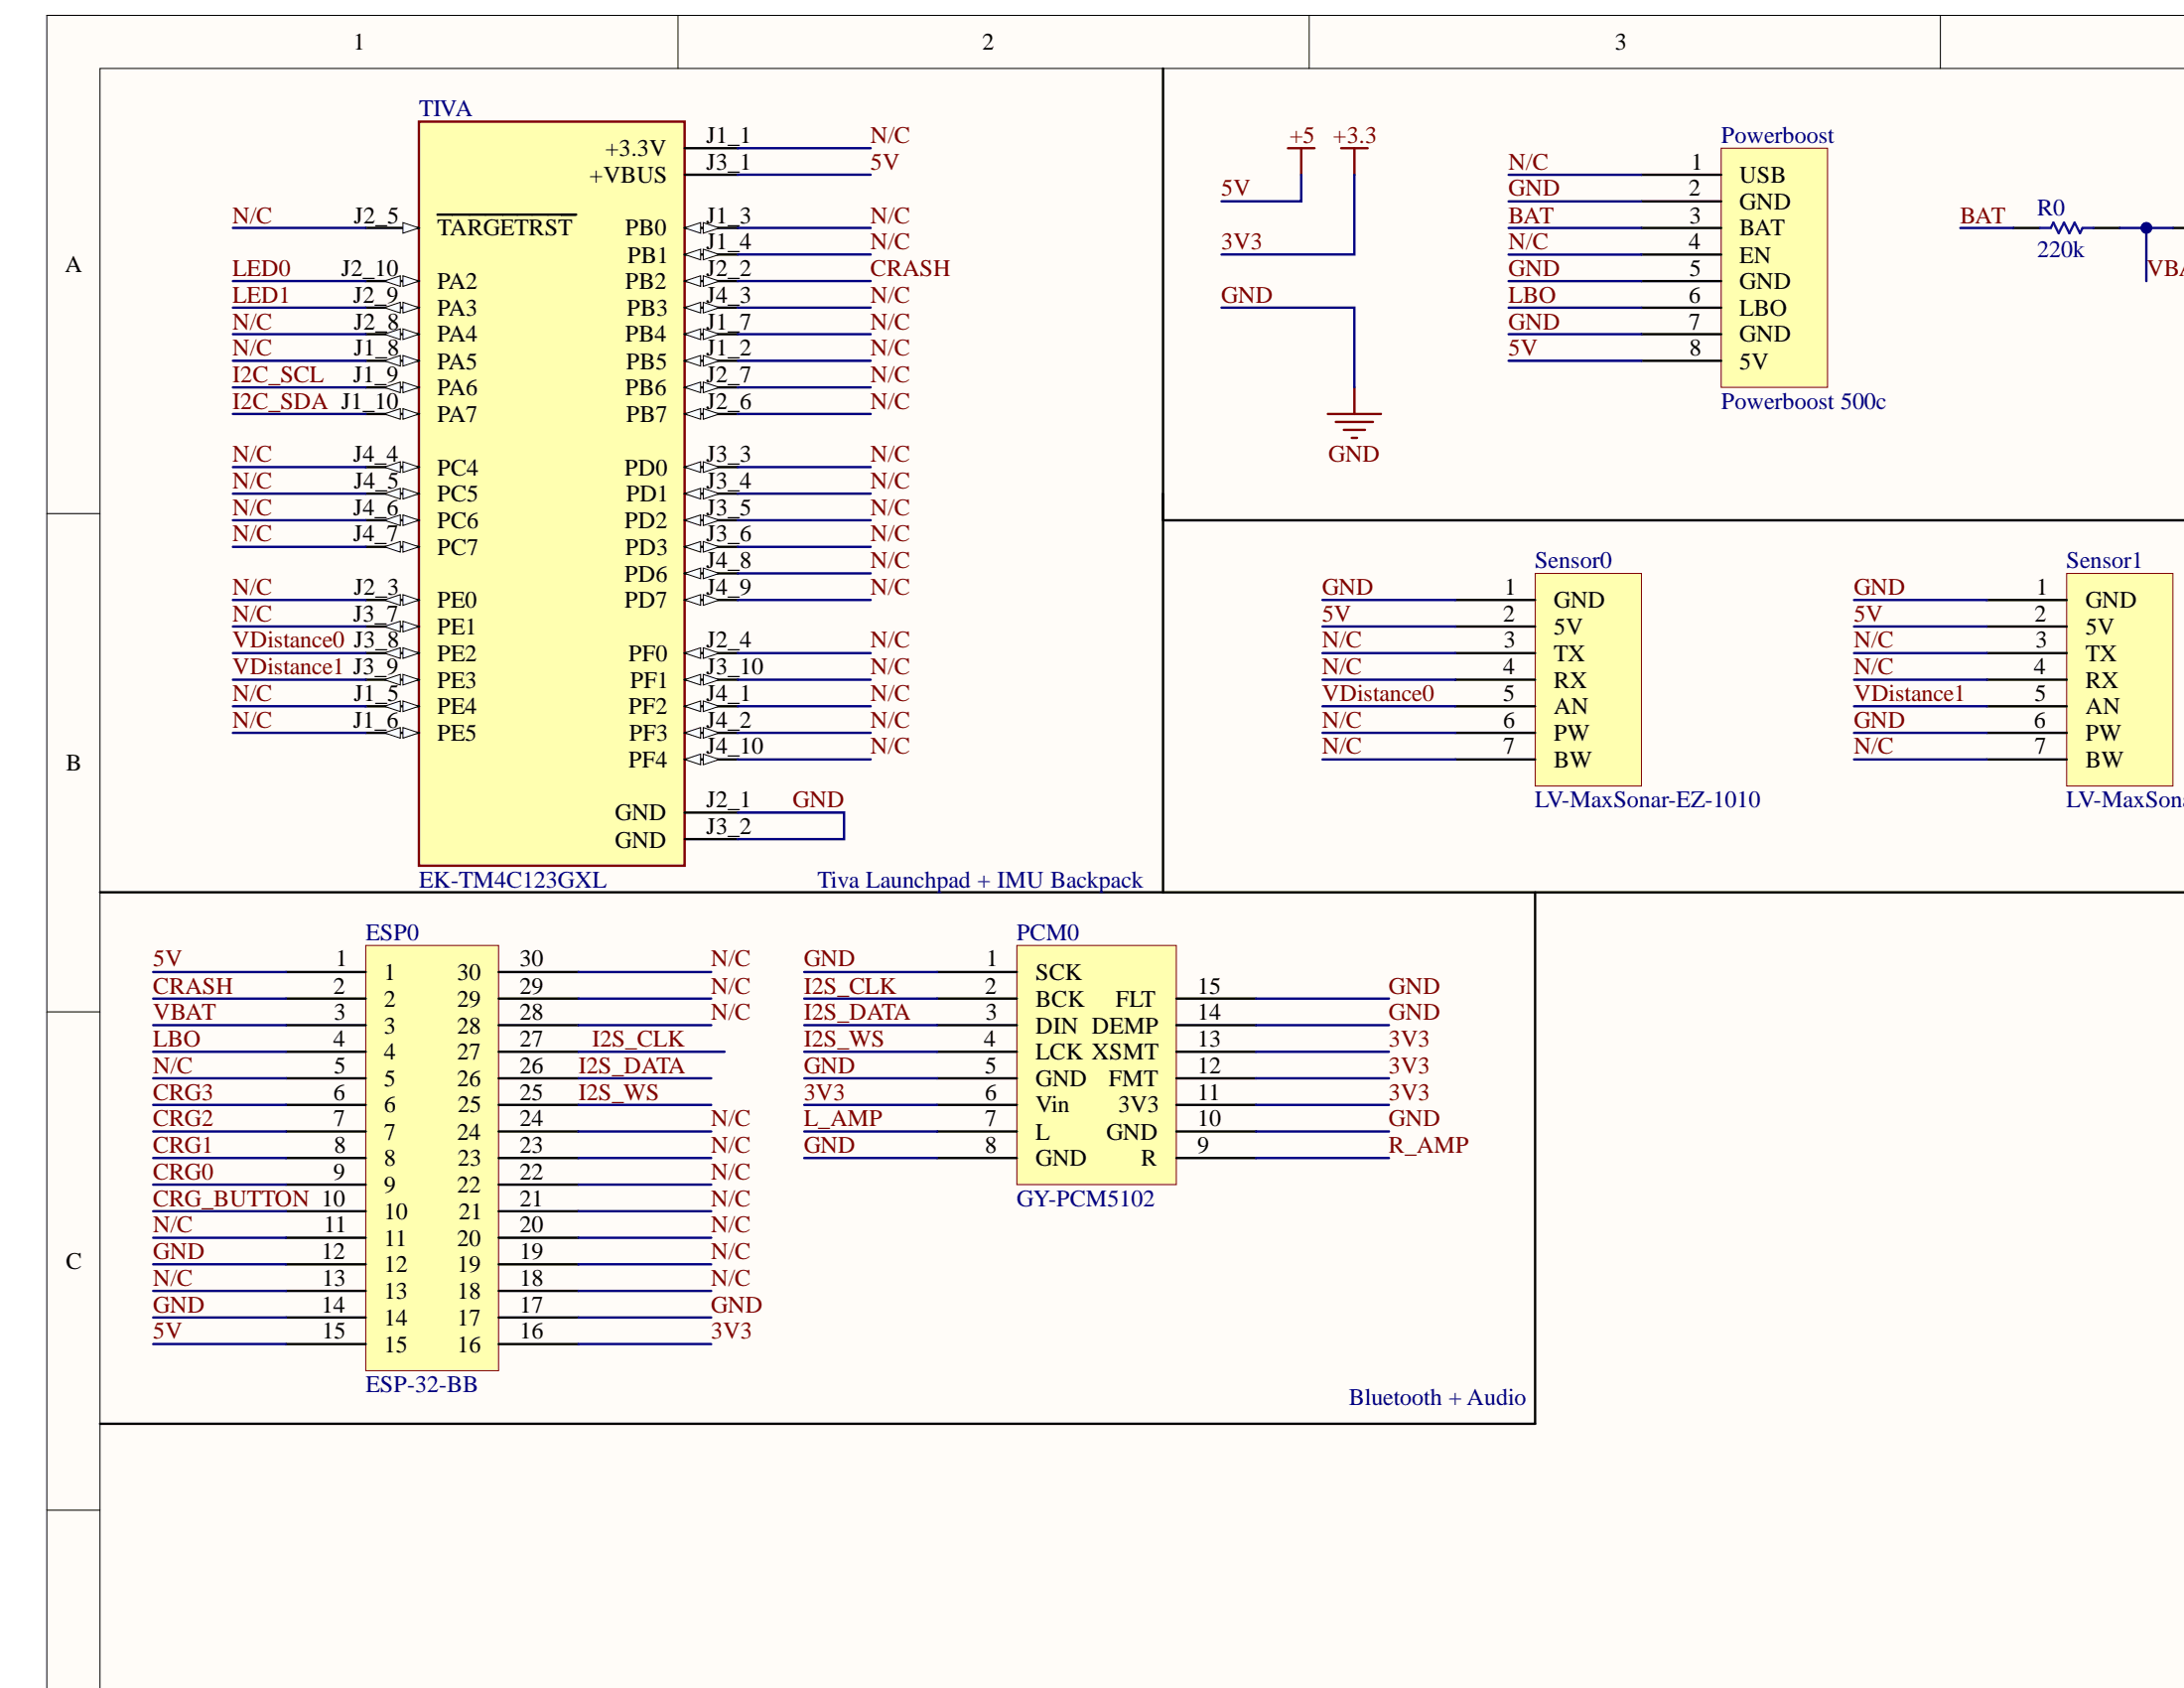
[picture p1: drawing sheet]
<svg xmlns="http://www.w3.org/2000/svg" width="233mm" height="180mm" viewBox="0 0 233 180" stroke-linecap="round" stroke-linejoin="round" font-family="sans-serif">
<path d="M5 1.6h227.9v178.4h-227.9z" fill-rule="evenodd" fill="#fffcf8"/>
<path d="M232.9 1.6h-227.9v178.4" fill="none" stroke="#000" stroke-width=".11"/>
<path d="M10.7 7.3h222.2v172.7h-222.2z" fill-rule="evenodd" fill="#fffcf8"/>
<path d="M5 1.6h5.7M72.3 1.6v5.7M139.6 1.6v5.7M206.9 1.6v5.7M232.9 7.3h-222.2v172.7M5 54.7h5.7M5 107.9h5.7M5 161h5.7" fill="none" stroke="#000" stroke-width=".11"/>
<path d="M44.7 13h28.3v79.3h-28.3z" fill-rule="evenodd" fill="#ffffb0"/>
<path d="M44.7 13h28.3v79.3h-28.3z" fill="none" stroke="#800000" stroke-width=".25"/>
<path d="M39 24.3h5.7" fill="none" stroke="#000" stroke-width=".25"/>
<path d="M43 23.7l1.7 .6-1.7 .6z" fill="#f8fcff"/>
<path d="M43 23.7l1.7 .6-1.7 .6z" fill="none" stroke="#000" stroke-width=".11"/>
<path d="M39 30h5.7M46.6 22.9h14.8" fill="none" stroke="#000" stroke-width=".25"/>
<path d="M43 29.4l1.7 .6-1.7 .5z" fill="#f8fcff"/>
<path d="M43 29.4l1.7 .6-1.7 .5z" fill="none" stroke="#000" stroke-width=".11"/>
<path d="M41 30l1.7-.6v1.1z" fill="#f8fcff"/>
<path d="M41 30l1.7-.6v1.1z" fill="none" stroke="#000" stroke-width=".11"/>
<path d="M39 32.8h5.7" fill="none" stroke="#000" stroke-width=".25"/>
<path d="M43 32.2l1.7 .6-1.7 .6z" fill="#f8fcff"/>
<path d="M43 32.2l1.7 .6-1.7 .6z" fill="none" stroke="#000" stroke-width=".11"/>
<path d="M41 32.8l1.7-.6v1.2z" fill="#f8fcff"/>
<path d="M41 32.8l1.7-.6v1.2z" fill="none" stroke="#000" stroke-width=".11"/>
<path d="M39 35.6h5.7" fill="none" stroke="#000" stroke-width=".25"/>
<path d="M43 35.1l1.7 .5-1.7 .6z" fill="#f8fcff"/>
<path d="M43 35.1l1.7 .5-1.7 .6z" fill="none" stroke="#000" stroke-width=".11"/>
<path d="M41 35.6l1.7-.5v1.1z" fill="#f8fcff"/>
<path d="M41 35.6l1.7-.5v1.1z" fill="none" stroke="#000" stroke-width=".11"/>
<path d="M39 38.5h5.7" fill="none" stroke="#000" stroke-width=".25"/>
<path d="M43 37.9l1.7 .6-1.7 .5z" fill="#f8fcff"/>
<path d="M43 37.9l1.7 .6-1.7 .5z" fill="none" stroke="#000" stroke-width=".11"/>
<path d="M41 38.5l1.7-.6v1.1z" fill="#f8fcff"/>
<path d="M41 38.5l1.7-.6v1.1z" fill="none" stroke="#000" stroke-width=".11"/>
<path d="M39 41.3h5.7" fill="none" stroke="#000" stroke-width=".25"/>
<path d="M43 40.7l1.7 .6-1.7 .6z" fill="#f8fcff"/>
<path d="M43 40.7l1.7 .6-1.7 .6z" fill="none" stroke="#000" stroke-width=".11"/>
<path d="M41 41.3l1.7-.6v1.2z" fill="#f8fcff"/>
<path d="M41 41.3l1.7-.6v1.2z" fill="none" stroke="#000" stroke-width=".11"/>
<path d="M39 44.1h5.7" fill="none" stroke="#000" stroke-width=".25"/>
<path d="M43 43.6l1.7 .5-1.7 .6z" fill="#f8fcff"/>
<path d="M43 43.6l1.7 .5-1.7 .6z" fill="none" stroke="#000" stroke-width=".11"/>
<path d="M41 44.1l1.7-.5v1.1z" fill="#f8fcff"/>
<path d="M41 44.1l1.7-.5v1.1z" fill="none" stroke="#000" stroke-width=".11"/>
<path d="M39 49.8h5.7" fill="none" stroke="#000" stroke-width=".25"/>
<path d="M43 49.2l1.7 .6-1.7 .6z" fill="#f8fcff"/>
<path d="M43 49.2l1.7 .6-1.7 .6z" fill="none" stroke="#000" stroke-width=".11"/>
<path d="M41 49.8l1.7-.6v1.2z" fill="#f8fcff"/>
<path d="M41 49.8l1.7-.6v1.2z" fill="none" stroke="#000" stroke-width=".11"/>
<path d="M39 52.6h5.7" fill="none" stroke="#000" stroke-width=".25"/>
<path d="M43 52.1l1.7 .5-1.7 .6z" fill="#f8fcff"/>
<path d="M43 52.1l1.7 .5-1.7 .6z" fill="none" stroke="#000" stroke-width=".11"/>
<path d="M41 52.6l1.7-.5v1.1z" fill="#f8fcff"/>
<path d="M41 52.6l1.7-.5v1.1z" fill="none" stroke="#000" stroke-width=".11"/>
<path d="M39 55.5h5.7" fill="none" stroke="#000" stroke-width=".25"/>
<path d="M43 54.9l1.7 .6-1.7 .5z" fill="#f8fcff"/>
<path d="M43 54.9l1.7 .6-1.7 .5z" fill="none" stroke="#000" stroke-width=".11"/>
<path d="M41 55.5l1.7-.6v1.1z" fill="#f8fcff"/>
<path d="M41 55.5l1.7-.6v1.1z" fill="none" stroke="#000" stroke-width=".11"/>
<path d="M39 58.3h5.7" fill="none" stroke="#000" stroke-width=".25"/>
<path d="M43 57.7l1.7 .6-1.7 .5z" fill="#f8fcff"/>
<path d="M43 57.7l1.7 .6-1.7 .5z" fill="none" stroke="#000" stroke-width=".11"/>
<path d="M41 58.3l1.7-.6v1.1z" fill="#f8fcff"/>
<path d="M41 58.3l1.7-.6v1.1z" fill="none" stroke="#000" stroke-width=".11"/>
<path d="M39 64h5.7" fill="none" stroke="#000" stroke-width=".25"/>
<path d="M43 63.4l1.7 .6-1.7 .5z" fill="#f8fcff"/>
<path d="M43 63.4l1.7 .6-1.7 .5z" fill="none" stroke="#000" stroke-width=".11"/>
<path d="M41 64l1.7-.6v1.1z" fill="#f8fcff"/>
<path d="M41 64l1.7-.6v1.1z" fill="none" stroke="#000" stroke-width=".11"/>
<path d="M39 66.8h5.7" fill="none" stroke="#000" stroke-width=".25"/>
<path d="M43 66.2l1.7 .6-1.7 .5z" fill="#f8fcff"/>
<path d="M43 66.2l1.7 .6-1.7 .5z" fill="none" stroke="#000" stroke-width=".11"/>
<path d="M41 66.8l1.7-.6v1.1z" fill="#f8fcff"/>
<path d="M41 66.8l1.7-.6v1.1z" fill="none" stroke="#000" stroke-width=".11"/>
<path d="M39 69.6h5.7" fill="none" stroke="#000" stroke-width=".25"/>
<path d="M43 69l1.7 .6-1.7 .6z" fill="#f8fcff"/>
<path d="M43 69l1.7 .6-1.7 .6z" fill="none" stroke="#000" stroke-width=".11"/>
<path d="M41 69.6l1.7-.6v1.2z" fill="#f8fcff"/>
<path d="M41 69.6l1.7-.6v1.2z" fill="none" stroke="#000" stroke-width=".11"/>
<path d="M39 72.4h5.7" fill="none" stroke="#000" stroke-width=".25"/>
<path d="M43 71.9l1.7 .5-1.7 .6z" fill="#f8fcff"/>
<path d="M43 71.9l1.7 .5-1.7 .6z" fill="none" stroke="#000" stroke-width=".11"/>
<path d="M41 72.4l1.7-.5v1.1z" fill="#f8fcff"/>
<path d="M41 72.4l1.7-.5v1.1z" fill="none" stroke="#000" stroke-width=".11"/>
<path d="M39 75.3h5.7" fill="none" stroke="#000" stroke-width=".25"/>
<path d="M43 74.7l1.7 .6-1.7 .5z" fill="#f8fcff"/>
<path d="M43 74.7l1.7 .6-1.7 .5z" fill="none" stroke="#000" stroke-width=".11"/>
<path d="M41 75.3l1.7-.6v1.1z" fill="#f8fcff"/>
<path d="M41 75.3l1.7-.6v1.1z" fill="none" stroke="#000" stroke-width=".11"/>
<path d="M39 78.1h5.7" fill="none" stroke="#000" stroke-width=".25"/>
<path d="M43 77.5l1.7 .6-1.7 .6z" fill="#f8fcff"/>
<path d="M43 77.5l1.7 .6-1.7 .6z" fill="none" stroke="#000" stroke-width=".11"/>
<path d="M41 78.1l1.7-.6v1.2z" fill="#f8fcff"/>
<path d="M41 78.1l1.7-.6v1.2z" fill="none" stroke="#000" stroke-width=".11"/>
<path d="M73 15.8h5.7M73 18.6h5.7M73 24.3h5.7" fill="none" stroke="#000" stroke-width=".25"/>
<path d="M73 24.3l1.7-.6v1.2z" fill="#f8fcff"/>
<path d="M73 24.3l1.7-.6v1.2z" fill="none" stroke="#000" stroke-width=".11"/>
<path d="M75 23.7l1.7 .6-1.7 .6z" fill="#f8fcff"/>
<path d="M75 23.7l1.7 .6-1.7 .6z" fill="none" stroke="#000" stroke-width=".11"/>
<path d="M73 27.1h5.7" fill="none" stroke="#000" stroke-width=".25"/>
<path d="M73 27.1l1.7-.5v1.1z" fill="#f8fcff"/>
<path d="M73 27.1l1.7-.5v1.1z" fill="none" stroke="#000" stroke-width=".11"/>
<path d="M75 26.6l1.7 .5-1.7 .6z" fill="#f8fcff"/>
<path d="M75 26.6l1.7 .5-1.7 .6z" fill="none" stroke="#000" stroke-width=".11"/>
<path d="M73 30h5.7" fill="none" stroke="#000" stroke-width=".25"/>
<path d="M73 30l1.7-.6v1.1z" fill="#f8fcff"/>
<path d="M73 30l1.7-.6v1.1z" fill="none" stroke="#000" stroke-width=".11"/>
<path d="M75 29.4l1.7 .6-1.7 .5z" fill="#f8fcff"/>
<path d="M75 29.4l1.7 .6-1.7 .5z" fill="none" stroke="#000" stroke-width=".11"/>
<path d="M73 32.8h5.7" fill="none" stroke="#000" stroke-width=".25"/>
<path d="M73 32.8l1.7-.6v1.2z" fill="#f8fcff"/>
<path d="M73 32.8l1.7-.6v1.2z" fill="none" stroke="#000" stroke-width=".11"/>
<path d="M75 32.2l1.7 .6-1.7 .6z" fill="#f8fcff"/>
<path d="M75 32.2l1.7 .6-1.7 .6z" fill="none" stroke="#000" stroke-width=".11"/>
<path d="M73 35.6h5.7" fill="none" stroke="#000" stroke-width=".25"/>
<path d="M73 35.6l1.7-.5v1.1z" fill="#f8fcff"/>
<path d="M73 35.6l1.7-.5v1.1z" fill="none" stroke="#000" stroke-width=".11"/>
<path d="M75 35.1l1.7 .5-1.7 .6z" fill="#f8fcff"/>
<path d="M75 35.1l1.7 .5-1.7 .6z" fill="none" stroke="#000" stroke-width=".11"/>
<path d="M73 38.5h5.7" fill="none" stroke="#000" stroke-width=".25"/>
<path d="M73 38.5l1.7-.6v1.1z" fill="#f8fcff"/>
<path d="M73 38.5l1.7-.6v1.1z" fill="none" stroke="#000" stroke-width=".11"/>
<path d="M75 37.9l1.7 .6-1.7 .5z" fill="#f8fcff"/>
<path d="M75 37.9l1.7 .6-1.7 .5z" fill="none" stroke="#000" stroke-width=".11"/>
<path d="M73 41.3h5.7" fill="none" stroke="#000" stroke-width=".25"/>
<path d="M73 41.3l1.7-.6v1.2z" fill="#f8fcff"/>
<path d="M73 41.3l1.7-.6v1.2z" fill="none" stroke="#000" stroke-width=".11"/>
<path d="M75 40.7l1.7 .6-1.7 .6z" fill="#f8fcff"/>
<path d="M75 40.7l1.7 .6-1.7 .6z" fill="none" stroke="#000" stroke-width=".11"/>
<path d="M73 44.1h5.7" fill="none" stroke="#000" stroke-width=".25"/>
<path d="M73 44.1l1.7-.5v1.1z" fill="#f8fcff"/>
<path d="M73 44.1l1.7-.5v1.1z" fill="none" stroke="#000" stroke-width=".11"/>
<path d="M75 43.6l1.7 .5-1.7 .6z" fill="#f8fcff"/>
<path d="M75 43.6l1.7 .5-1.7 .6z" fill="none" stroke="#000" stroke-width=".11"/>
<path d="M73 49.8h5.7" fill="none" stroke="#000" stroke-width=".25"/>
<path d="M73 49.8l1.7-.6v1.2z" fill="#f8fcff"/>
<path d="M73 49.8l1.7-.6v1.2z" fill="none" stroke="#000" stroke-width=".11"/>
<path d="M75 49.2l1.7 .6-1.7 .6z" fill="#f8fcff"/>
<path d="M75 49.2l1.7 .6-1.7 .6z" fill="none" stroke="#000" stroke-width=".11"/>
<path d="M73 52.6h5.7" fill="none" stroke="#000" stroke-width=".25"/>
<path d="M73 52.6l1.7-.5v1.1z" fill="#f8fcff"/>
<path d="M73 52.6l1.7-.5v1.1z" fill="none" stroke="#000" stroke-width=".11"/>
<path d="M75 52.1l1.7 .5-1.7 .6z" fill="#f8fcff"/>
<path d="M75 52.1l1.7 .5-1.7 .6z" fill="none" stroke="#000" stroke-width=".11"/>
<path d="M73 55.5h5.7" fill="none" stroke="#000" stroke-width=".25"/>
<path d="M73 55.5l1.7-.6v1.1z" fill="#f8fcff"/>
<path d="M73 55.5l1.7-.6v1.1z" fill="none" stroke="#000" stroke-width=".11"/>
<path d="M75 54.9l1.7 .6-1.7 .5z" fill="#f8fcff"/>
<path d="M75 54.9l1.7 .6-1.7 .5z" fill="none" stroke="#000" stroke-width=".11"/>
<path d="M73 58.3h5.7" fill="none" stroke="#000" stroke-width=".25"/>
<path d="M73 58.3l1.7-.6v1.1z" fill="#f8fcff"/>
<path d="M73 58.3l1.7-.6v1.1z" fill="none" stroke="#000" stroke-width=".11"/>
<path d="M75 57.7l1.7 .6-1.7 .5z" fill="#f8fcff"/>
<path d="M75 57.7l1.7 .6-1.7 .5z" fill="none" stroke="#000" stroke-width=".11"/>
<path d="M73 61.1h5.7" fill="none" stroke="#000" stroke-width=".25"/>
<path d="M73 61.1l1.7-.5v1.1z" fill="#f8fcff"/>
<path d="M73 61.1l1.7-.5v1.1z" fill="none" stroke="#000" stroke-width=".11"/>
<path d="M75 60.6l1.7 .5-1.7 .6z" fill="#f8fcff"/>
<path d="M75 60.6l1.7 .5-1.7 .6z" fill="none" stroke="#000" stroke-width=".11"/>
<path d="M73 64h5.7" fill="none" stroke="#000" stroke-width=".25"/>
<path d="M73 64l1.7-.6v1.1z" fill="#f8fcff"/>
<path d="M73 64l1.7-.6v1.1z" fill="none" stroke="#000" stroke-width=".11"/>
<path d="M75 63.4l1.7 .6-1.7 .5z" fill="#f8fcff"/>
<path d="M75 63.4l1.7 .6-1.7 .5z" fill="none" stroke="#000" stroke-width=".11"/>
<path d="M73 69.6h5.7" fill="none" stroke="#000" stroke-width=".25"/>
<path d="M73 69.6l1.7-.6v1.2z" fill="#f8fcff"/>
<path d="M73 69.6l1.7-.6v1.2z" fill="none" stroke="#000" stroke-width=".11"/>
<path d="M75 69l1.7 .6-1.7 .6z" fill="#f8fcff"/>
<path d="M75 69l1.7 .6-1.7 .6z" fill="none" stroke="#000" stroke-width=".11"/>
<path d="M73 72.4h5.7" fill="none" stroke="#000" stroke-width=".25"/>
<path d="M73 72.4l1.7-.5v1.1z" fill="#f8fcff"/>
<path d="M73 72.4l1.7-.5v1.1z" fill="none" stroke="#000" stroke-width=".11"/>
<path d="M75 71.9l1.7 .5-1.7 .6z" fill="#f8fcff"/>
<path d="M75 71.9l1.7 .5-1.7 .6z" fill="none" stroke="#000" stroke-width=".11"/>
<path d="M73 75.3h5.7" fill="none" stroke="#000" stroke-width=".25"/>
<path d="M73 75.3l1.7-.6v1.1z" fill="#f8fcff"/>
<path d="M73 75.3l1.7-.6v1.1z" fill="none" stroke="#000" stroke-width=".11"/>
<path d="M75 74.7l1.7 .6-1.7 .5z" fill="#f8fcff"/>
<path d="M75 74.7l1.7 .6-1.7 .5z" fill="none" stroke="#000" stroke-width=".11"/>
<path d="M73 78.1h5.7" fill="none" stroke="#000" stroke-width=".25"/>
<path d="M73 78.1l1.7-.6v1.2z" fill="#f8fcff"/>
<path d="M73 78.1l1.7-.6v1.2z" fill="none" stroke="#000" stroke-width=".11"/>
<path d="M75 77.5l1.7 .6-1.7 .6z" fill="#f8fcff"/>
<path d="M75 77.5l1.7 .6-1.7 .6z" fill="none" stroke="#000" stroke-width=".11"/>
<path d="M73 80.9h5.7" fill="none" stroke="#000" stroke-width=".25"/>
<path d="M73 80.9l1.7-.5v1.1z" fill="#f8fcff"/>
<path d="M73 80.9l1.7-.5v1.1z" fill="none" stroke="#000" stroke-width=".11"/>
<path d="M75 80.4l1.7 .5-1.7 .6z" fill="#f8fcff"/>
<path d="M75 80.4l1.7 .5-1.7 .6z" fill="none" stroke="#000" stroke-width=".11"/>
<path d="M73 86.6h5.7M73 89.4h5.7" fill="none" stroke="#000" stroke-width=".25"/>
<path d="M137.3 15.8h2.8M138.7 15.8v2.8M143 15.8h2.8M144.4 15.8v2.8" fill="none" stroke="#800000" stroke-width=".25"/>
<path d="M39 100.8h14.2v45.3h-14.2z" fill-rule="evenodd" fill="#ffffb0"/>
<path d="M39 100.8h14.2v45.3h-14.2z" fill="none" stroke="#800000" stroke-width=".11"/>
<g fill="none" stroke="#000" stroke-width=".25">
<path d="M30.5 103.6h8.5M30.5 106.4h8.5M30.5 109.3h8.5M30.5 112.1h8.5M30.5 114.9h8.5M30.5 117.8h8.5M53.2 103.6h8.5M53.2 106.4h8.5M53.2 109.3h8.5M53.2 112.1h8.5M53.2 114.9h8.5M53.2 117.8h8.5"/>
<path d="M30.5 120.6h8.5M30.5 123.4h8.5M30.5 126.3h8.5M30.5 129.1h8.5M30.5 131.9h8.5M30.5 134.8h8.5M30.5 137.6h8.5M53.2 120.6h8.5M53.2 123.4h8.5M53.2 126.3h8.5M53.2 129.1h8.5M53.2 131.9h8.5"/>
<path d="M53.2 134.8h8.5M53.2 137.6h8.5M30.5 140.4h8.5M30.5 143.3h8.5M53.2 140.4h8.5M53.2 143.3h8.5"/>
</g>
<path d="M108.4 100.8h17v25.5h-17z" fill-rule="evenodd" fill="#ffffb0"/>
<path d="M108.4 100.8h17v25.5h-17z" fill="none" stroke="#800000" stroke-width=".11"/>
<g fill="none" stroke="#000" stroke-width=".25">
<path d="M99.9 103.6h8.5M99.9 106.4h8.5M99.9 109.3h8.5M99.9 112.1h8.5M99.9 114.9h8.5M99.9 117.8h8.5M125.4 106.4h8.5M125.4 109.3h8.5M125.4 112.1h8.5M125.4 114.9h8.5M125.4 117.8h8.5M99.9 120.6h8.5"/>
<path d="M99.9 123.4h8.5M125.4 120.6h8.5M125.4 123.4h8.5"/>
</g>
<path d="M183.5 15.8h11.3v25.5h-11.3z" fill-rule="evenodd" fill="#ffffb0"/>
<path d="M183.5 15.8h11.3v25.5h-11.3z" fill="none" stroke="#800000" stroke-width=".11"/>
<path d="M175 18.6h8.5M175 21.5h8.5M175 24.3h8.5M175 27.1h8.5M175 30h8.5M175 32.8h8.5M175 35.6h8.5M175 38.5h8.5" fill="none" stroke="#000" stroke-width=".25"/>
<path d="M220.3 61.1h11.4v22.7h-11.4z" fill-rule="evenodd" fill="#ffffb0"/>
<path d="M220.3 61.1h11.4v22.7h-11.4z" fill="none" stroke="#800000" stroke-width=".11"/>
<path d="M211.8 64h8.5M211.8 66.8h8.5M211.8 69.6h8.5M211.8 72.4h8.5M211.8 75.3h8.5M211.8 78.1h8.5M211.8 80.9h8.5" fill="none" stroke="#000" stroke-width=".25"/>
<path d="M163.7 61.1h11.3v22.7h-11.3z" fill-rule="evenodd" fill="#ffffb0"/>
<path d="M163.7 61.1h11.3v22.7h-11.3z" fill="none" stroke="#800000" stroke-width=".11"/>
<g fill="none" stroke="#000" stroke-width=".25">
<path d="M124 7.3v87.8M214.7 24.3h2.8M223.2 24.3h2.8M231.7 24.3h1.2M124 55.5h108.9M155.2 64h8.5M155.2 66.8h8.5M155.2 69.6h8.5M155.2 72.4h8.5M155.2 75.3h8.5M155.2 78.1h8.5M10.7 95.1h222.2"/>
<path d="M155.2 80.9h8.5"/>
</g>
<path d="M217.5 24.3h1.1l.3-.6 .6 1.2 .5-1.2 .6 1.2 .6-1.2 .5 1.2 .3-.6h1.2" fill="none" stroke="#00f" stroke-width=".25"/>
<path d="M141.6 44.1h5.6M142.4 45h4M143.3 45.8h2.2M144.1 46.7h.6M144.4 41.3v2.8" fill="none" stroke="#800000" stroke-width=".25"/>
<g fill="none" stroke="#000080" stroke-width=".25">
<path d="M78.7 18.6h14.1M78.7 15.8h14.1M138.7 18.6v2.9h-8.5M144.4 18.6v8.5h-14.2M160.8 18.6h14.2M24.8 30h14.2M24.8 35.6h14.2M24.8 38.5h14.2M24.8 32.8h14.2M24.8 24.3h14.2M78.7 30h14.1M78.7 35.6h14.1"/>
<path d="M78.7 38.5h14.1M78.7 32.8h14.1M78.7 27.1h14.1M78.7 24.3h14.1M160.8 21.5h14.2M160.8 30h14.2M160.8 35.6h14.2M160.8 38.5h14.2M160.8 32.8h14.2M160.8 27.1h14.2M160.8 24.3h14.2M226 24.3h5.7"/>
<path d="M24.8 44.1h14.2M24.8 41.3h14.2M24.8 58.3h14.2M24.8 55.5h14.2M24.8 52.6h14.2M24.8 49.8h14.2M78.7 44.1h14.1M78.7 41.3h14.1M78.7 58.3h14.1M78.7 55.5h14.1M78.7 52.6h14.1M78.7 49.8h14.1"/>
<path d="M24.8 64h14.2M24.8 66.8h14.2M24.8 69.6h14.2M24.8 72.4h14.2M24.8 75.3h14.2M24.8 78.1h14.2M78.7 64h14.1M78.7 69.6h14.1M78.7 72.4h14.1M78.7 75.3h14.1M78.7 78.1h14.1M78.7 61.1h14.1"/>
<path d="M141 64h14.2M141 66.8h14.2M141 69.6h14.2M141 72.4h14.2M141 75.3h14.2M141 78.1h14.2M197.7 64h14.1M197.7 66.8h14.1M197.7 69.6h14.1M197.7 72.4h14.1M197.7 75.3h14.1M197.7 78.1h14.1"/>
<path d="M78.7 86.6h11.3v2.8h-11.3M78.7 80.9h14.1M141 80.9h14.2M197.7 80.9h14.1M16.3 114.9h14.2M16.3 103.6h14.2M16.3 106.4h14.2M16.3 109.3h14.2M16.3 112.1h14.2M16.3 117.8h14.2M61.7 114.9h14.1M61.7 103.6h14.1"/>
<path d="M61.7 106.4h14.1M61.7 109.3h14.1M61.7 117.8h14.1M85.7 114.9h14.2M85.7 103.6h14.2M85.7 106.4h14.2M85.7 109.3h14.2M85.7 112.1h14.2M85.7 117.8h14.2M133.9 114.9h14.2M133.9 106.4h14.2M133.9 109.3h14.2"/>
<path d="M133.9 112.1h14.2M133.9 117.8h14.2M16.3 123.4h14.2M16.3 120.6h14.2M16.3 126.3h14.2M16.3 129.1h14.2M16.3 131.9h14.2M16.3 134.8h14.2M16.3 137.6h14.2M61.7 123.4h14.1M61.7 120.6h14.1M61.7 126.3h14.1"/>
<path d="M61.7 129.1h14.1M61.7 131.9h14.1M61.7 134.8h14.1M61.7 137.6h14.1M85.7 123.4h14.2M85.7 120.6h14.2M133.9 123.4h14.2M133.9 120.6h14.2M16.3 140.4h14.2M16.3 143.3h14.2M61.7 140.4h14.1M61.7 143.3h14.1"/>
</g>
<circle cx="228.8" cy="24.3" r=".57" fill="#000080"/>
<circle cx="228.8" cy="24.3" r=".57" fill="none" stroke="#000080" stroke-width=".11"/>
<path d="M228.8 24.3v5.7" fill="none" stroke="#000080" stroke-width=".25"/>
<circle cx="228.8" cy="24.3" r=".57" fill="#000080"/>
<circle cx="228.8" cy="24.3" r=".57" fill="none" stroke="#000080" stroke-width=".11"/>
<path d="M130.2 32.8h14.2v8.5M209 24.3h5.7M61.7 112.1h15.5" fill="none" stroke="#000080" stroke-width=".25"/>
<path d="M163.7 95.1v56.7h-153" fill="none" stroke="#000" stroke-width=".25"/>
<g font-size="2.5">
<text x="37.6" y="5.3">1</text>
<text x="104.7" y="5.3">2</text>
<text x="172.2" y="5.3">3</text>
<text x="64.6" y="16.7">+3.3V</text>
<text x="75.3" y="15.2">J1_1</text>
<text x="37.7" y="23.8">J2_5</text>
<text x="62.9" y="19.5">+VBUS</text>
<text x="75.3" y="18.1">J3_1</text>
<text x="75.3" y="23.8">J1_3</text>
<text x="180" y="20.9">2</text>
<text x="180.1" y="23.8">3</text>
<text x="180.3" y="18.1">1</text>
<text x="185.4" y="19.5">USB</text>
<text x="185.4" y="22.3">GND</text>
<text x="6.9" y="29">A</text>
<text x="36.4" y="29.4">J2_10</text>
<text x="46.6" y="25.1">TARGETRST</text>
<text x="66.7" y="25.1">PB0</text>
<text x="66.9" y="28">PB1</text>
<text x="75.3" y="26.6">J1_4</text>
<text x="75.3" y="29.4">J2_2</text>
<text x="180" y="26.6">4</text>
<text x="180.1" y="29.4">5</text>
<text x="185.4" y="25.1">BAT</text>
<text x="185.4" y="28">EN</text>
<text x="37.6" y="32.2">J2_9</text>
<text x="37.7" y="35.1">J2_8</text>
<text x="46.6" y="30.8">PA2</text>
<text x="46.6" y="33.7">PA3</text>
<text x="66.7" y="30.8">PB2</text>
<text x="66.8" y="33.7">PB3</text>
<text x="75.3" y="32.2">J4_3</text>
<text x="75.3" y="35.1">J1_7</text>
<text x="180" y="32.2">6</text>
<text x="180" y="35.1">7</text>
<text x="185.4" y="30.8">GND</text>
<text x="185.4" y="33.7">LBO</text>
<text x="37.6" y="40.8">J1_9</text>
<text x="37.7" y="37.9">J1_8</text>
<text x="46.6" y="36.5">PA4</text>
<text x="46.6" y="39.3">PA5</text>
<text x="66.7" y="36.5">PB4</text>
<text x="66.8" y="39.3">PB5</text>
<text x="75.3" y="37.9">J1_2</text>
<text x="75.3" y="40.8">J2_7</text>
<text x="180.1" y="37.9">8</text>
<text x="185.4" y="36.5">GND</text>
<text x="185.4" y="39.3">5V</text>
<text x="46.6" y="42.1">PA6</text>
<text x="46.6" y="45">PA7</text>
<text x="66.7" y="42.1">PB6</text>
<text x="66.8" y="45">PB7</text>
<text x="75.3" y="43.6">J2_6</text>
<text x="37.6" y="49.2">J4_4</text>
<text x="37.7" y="52">J4_5</text>
<text x="46.6" y="50.7">PC4</text>
<text x="46.6" y="53.5">PC5</text>
<text x="66.6" y="50.7">PD0</text>
<text x="66.8" y="53.5">PD1</text>
<text x="75.3" y="49.2">J3_3</text>
<text x="75.3" y="52">J3_4</text>
<text x="37.6" y="54.9">J4_6</text>
<text x="37.6" y="57.7">J4_7</text>
<text x="46.6" y="56.3">PC6</text>
<text x="46.6" y="59.1">PC7</text>
<text x="66.6" y="56.3">PD2</text>
<text x="66.7" y="59.1">PD3</text>
<text x="75.3" y="54.9">J3_5</text>
<text x="75.3" y="57.7">J3_6</text>
<text x="37.7" y="63.4">J2_3</text>
<text x="46.6" y="64.8">PE0</text>
<text x="66.6" y="62">PD6</text>
<text x="66.6" y="64.8">PD7</text>
<text x="75.3" y="60.6">J4_8</text>
<text x="75.3" y="63.4">J4_9</text>
<text x="160.4" y="63.4">1</text>
<text x="165.7" y="64.8">GND</text>
<text x="217.1" y="63.4">1</text>
<text x="222.3" y="64.8">GND</text>
<text x="37.6" y="66.2">J3_7</text>
<text x="46.6" y="67.7">PE1</text>
<text x="46.6" y="70.5">PE2</text>
<text x="67" y="70.5">PF0</text>
<text x="75.3" y="69">J2_4</text>
<text x="75.3" y="71.9">J3_10</text>
<text x="160.2" y="66.2">2</text>
<text x="160.2" y="71.9">4</text>
<text x="160.3" y="69">3</text>
<text x="165.7" y="67.7">5V</text>
<text x="165.7" y="70.5">TX</text>
<text x="216.8" y="71.9">4</text>
<text x="216.9" y="66.2">2</text>
<text x="217" y="69">3</text>
<text x="222.3" y="67.7">5V</text>
<text x="222.3" y="70.5">TX</text>
<text x="37.6" y="77.6">J1_6</text>
<text x="37.7" y="74.7">J1_5</text>
<text x="46.6" y="73.3">PE3</text>
<text x="46.6" y="76.1">PE4</text>
<text x="67" y="76.1">PF2</text>
<text x="67.2" y="73.3">PF1</text>
<text x="75.3" y="74.7">J4_1</text>
<text x="75.3" y="77.6">J4_2</text>
<text x="160.2" y="74.7">5</text>
<text x="160.2" y="77.6">6</text>
<text x="165.7" y="73.3">RX</text>
<text x="165.7" y="76.1">AN</text>
<text x="216.8" y="77.6">6</text>
<text x="216.9" y="74.7">5</text>
<text x="222.3" y="73.3">RX</text>
<text x="222.3" y="76.1">AN</text>
<text x="7" y="82.1">B</text>
<text x="46.6" y="79">PE5</text>
<text x="67" y="81.8">PF4</text>
<text x="67.1" y="79">PF3</text>
<text x="75.3" y="80.4">J4_10</text>
<text x="160.2" y="80.4">7</text>
<text x="165.7" y="79">PW</text>
<text x="165.7" y="81.8">BW</text>
<text x="216.9" y="80.4">7</text>
<text x="222.3" y="79">PW</text>
<text x="222.3" y="81.8">BW</text>
<text x="65.6" y="87.5">GND</text>
<text x="75.3" y="86">J2_1</text>
<text x="75.3" y="88.9">J3_2</text>
<text x="65.6" y="90.3">GND</text>
<text x="35.5" y="105.9">2</text>
<text x="35.8" y="103">1</text>
<text x="40.9" y="104.5">1</text>
<text x="40.9" y="107.3">2</text>
<text x="48.7" y="107.3">29</text>
<text x="48.7" y="104.5">30</text>
<text x="55.4" y="105.9">29</text>
<text x="55.4" y="103">30</text>
<text x="105" y="105.9">2</text>
<text x="105.2" y="103">1</text>
<text x="110.4" y="104.5">SCK</text>
<text x="110.4" y="107.3">BCK</text>
<text x="119" y="107.3">FLT</text>
<text x="127.7" y="105.9">15</text>
<text x="35.5" y="111.6">4</text>
<text x="35.6" y="108.7">3</text>
<text x="40.9" y="110.1">3</text>
<text x="40.9" y="112.9">4</text>
<text x="48.7" y="112.9">27</text>
<text x="48.7" y="110.1">28</text>
<text x="55.4" y="111.6">27</text>
<text x="55.4" y="108.7">28</text>
<text x="104.9" y="111.6">4</text>
<text x="105.1" y="108.7">3</text>
<text x="110.4" y="110.1">DIN DEMP</text>
<text x="110.4" y="112.9">LCK XSMT</text>
<text x="127.7" y="111.6">13</text>
<text x="127.7" y="108.7">14</text>
<text x="35.5" y="117.2">6</text>
<text x="35.6" y="114.4">5</text>
<text x="40.9" y="115.8">5</text>
<text x="40.9" y="118.6">6</text>
<text x="48.7" y="115.8">26</text>
<text x="48.8" y="118.6">25</text>
<text x="55.4" y="117.2">25</text>
<text x="55.4" y="114.4">26</text>
<text x="105" y="114.4">5</text>
<text x="105" y="117.2">6</text>
<text x="110.4" y="115.8">GND</text>
<text x="110.4" y="118.6">Vin</text>
<text x="118.2" y="115.8">FMT</text>
<text x="119.2" y="118.6">3V3</text>
<text x="127.7" y="117.2">11</text>
<text x="127.7" y="114.4">12</text>
<text x="35.5" y="120">7</text>
<text x="35.5" y="125.7">9</text>
<text x="35.6" y="122.9">8</text>
<text x="40.9" y="121.5">7</text>
<text x="40.9" y="124.3">8</text>
<text x="48.7" y="121.5">24</text>
<text x="48.8" y="124.3">23</text>
<text x="55.4" y="125.7">22</text>
<text x="55.4" y="122.9">23</text>
<text x="55.4" y="120">24</text>
<text x="105" y="120">7</text>
<text x="105" y="122.9">8</text>
<text x="110.4" y="121.5">L</text>
<text x="110.4" y="124.3">GND</text>
<text x="117.9" y="121.5">GND</text>
<text x="121.7" y="124.3">R</text>
<text x="127.7" y="122.9">9</text>
<text x="127.7" y="120">10</text>
<text x="34.5" y="131.4">11</text>
<text x="40.9" y="127.1">9</text>
<text x="40.9" y="129.9">10</text>
<text x="48.7" y="127.1">22</text>
<text x="48.9" y="129.9">21</text>
<text x="55.4" y="131.4">20</text>
<text x="55.4" y="128.6">21</text>
<text x="7" y="135.2">C</text>
<text x="34.3" y="134.2">12</text>
<text x="34.3" y="137">13</text>
<text x="40.9" y="132.8">11</text>
<text x="40.9" y="135.6">12</text>
<text x="48.7" y="135.6">19</text>
<text x="48.7" y="132.8">20</text>
<text x="55.4" y="137">18</text>
<text x="55.4" y="134.2">19</text>
<text x="34.3" y="139.9">14</text>
<text x="34.3" y="142.7">15</text>
<text x="40.9" y="138.5">13</text>
<text x="40.9" y="141.3">14</text>
<text x="48.7" y="141.3">17</text>
<text x="48.7" y="138.5">18</text>
<text x="55.4" y="142.7">16</text>
<text x="55.4" y="139.9">17</text>
<text x="40.9" y="144.1">15</text>
<text x="48.7" y="144.1">16</text>
</g>
<g font-size="2.5" fill="#000080">
<text x="44.7" y="12.4">TIVA</text>
<text x="183.5" y="15.2">Powerboost</text>
<text x="217.2" y="22.9">R0</text>
<text x="217.2" y="27.4">220k</text>
<text x="183.5" y="43.6">Powerboost 500c</text>
<text x="163.6" y="60.6">Sensor0</text>
<text x="220.3" y="60.6">Sensor1</text>
<text x="163.6" y="86">LV-MaxSonar-EZ-1010</text>
<text x="220.3" y="86">LV-MaxSonar</text>
<text x="44.7" y="94.6">EK-TM4C123GXL</text>
<text x="87.1" y="94.6">Tiva Launchpad + IMU Backpack</text>
<text x="39" y="100.2">ESP0</text>
<text x="108.4" y="100.2">PCM0</text>
<text x="108.4" y="128.6">GY-PCM5102</text>
<text x="39" y="148.4">ESP-32-BB</text>
<text x="143.8" y="149.8">Bluetooth + Audio</text>
</g>
<g font-size="2.5" fill="#800000">
<text x="92.8" y="15.2">N/C</text>
<text x="137.5" y="15.2">+5</text>
<text x="142.1" y="15.2">+3.3</text>
<text x="24.8" y="23.8">N/C</text>
<text x="92.8" y="18.1">5V</text>
<text x="92.8" y="23.8">N/C</text>
<text x="130.2" y="20.9">5V</text>
<text x="160.8" y="20.9">GND</text>
<text x="160.8" y="18.1">N/C</text>
<text x="160.8" y="23.8">BAT</text>
<text x="209" y="23.8">BAT</text>
<text x="24.8" y="29.4">LED0</text>
<text x="92.8" y="26.6">N/C</text>
<text x="92.8" y="29.4">CRASH</text>
<text x="130.2" y="26.6">3V3</text>
<text x="160.8" y="29.4">GND</text>
<text x="160.8" y="26.6">N/C</text>
<text x="228.8" y="29.4">VBA</text>
<text x="24.8" y="32.2">LED1</text>
<text x="24.8" y="35.1">N/C</text>
<text x="92.8" y="32.2">N/C</text>
<text x="92.8" y="35.1">N/C</text>
<text x="130.2" y="32.2">GND</text>
<text x="160.8" y="35.1">GND</text>
<text x="160.8" y="32.2">LBO</text>
<text x="24.8" y="40.8">I2C_SCL</text>
<text x="24.8" y="37.9">N/C</text>
<text x="92.8" y="37.9">N/C</text>
<text x="92.8" y="40.8">N/C</text>
<text x="160.8" y="37.9">5V</text>
<text x="24.8" y="43.6">I2C_SDA J1_10</text>
<text x="92.8" y="43.6">N/C</text>
<text x="24.8" y="49.2">N/C</text>
<text x="24.8" y="52">N/C</text>
<text x="92.8" y="49.2">N/C</text>
<text x="92.8" y="52">N/C</text>
<text x="141.6" y="49.2">GND</text>
<text x="24.8" y="54.9">N/C</text>
<text x="24.8" y="57.7">N/C</text>
<text x="92.8" y="54.9">N/C</text>
<text x="92.8" y="57.7">N/C</text>
<text x="24.8" y="63.4">N/C</text>
<text x="92.8" y="60.6">N/C</text>
<text x="92.8" y="63.4">N/C</text>
<text x="140.9" y="63.4">GND</text>
<text x="197.6" y="63.4">GND</text>
<text x="24.8" y="66.2">N/C</text>
<text x="24.8" y="69">VDistance0 J3_8</text>
<text x="24.8" y="71.9">VDistance1 J3_9</text>
<text x="92.8" y="69">N/C</text>
<text x="92.8" y="71.9">N/C</text>
<text x="140.9" y="66.2">5V</text>
<text x="140.9" y="69">N/C</text>
<text x="140.9" y="71.9">N/C</text>
<text x="197.6" y="66.2">5V</text>
<text x="197.6" y="69">N/C</text>
<text x="197.6" y="71.9">N/C</text>
<text x="24.8" y="74.7">N/C</text>
<text x="24.8" y="77.6">N/C</text>
<text x="92.8" y="74.7">N/C</text>
<text x="92.8" y="77.6">N/C</text>
<text x="140.9" y="74.7">VDistance0</text>
<text x="140.9" y="77.6">N/C</text>
<text x="197.6" y="74.7">VDistance1</text>
<text x="197.6" y="77.6">GND</text>
<text x="92.8" y="80.4">N/C</text>
<text x="140.9" y="80.4">N/C</text>
<text x="197.6" y="80.4">N/C</text>
<text x="84.5" y="86">GND</text>
<text x="16.3" y="103">5V</text>
<text x="16.3" y="105.9">CRASH</text>
<text x="75.8" y="103">N/C</text>
<text x="75.8" y="105.9">N/C</text>
<text x="85.7" y="105.9">I2S_CLK</text>
<text x="85.7" y="103">GND</text>
<text x="148.1" y="105.9">GND</text>
<text x="16.3" y="108.7">VBAT</text>
<text x="16.3" y="111.6">LBO</text>
<text x="63.1" y="111.6">I2S_CLK</text>
<text x="75.8" y="108.7">N/C</text>
<text x="85.7" y="108.7">I2S_DATA</text>
<text x="85.7" y="111.6">I2S_WS</text>
<text x="148.1" y="108.7">GND</text>
<text x="148.1" y="111.6">3V3</text>
<text x="16.3" y="114.4">N/C</text>
<text x="16.3" y="117.2">CRG3</text>
<text x="61.7" y="114.4">I2S_DATA</text>
<text x="61.7" y="117.2">I2S_WS</text>
<text x="85.7" y="114.4">GND</text>
<text x="85.7" y="117.2">3V3</text>
<text x="148.1" y="114.4">3V3</text>
<text x="148.1" y="117.2">3V3</text>
<text x="16.3" y="120">CRG2</text>
<text x="16.3" y="122.9">CRG1</text>
<text x="16.3" y="125.7">CRG0</text>
<text x="75.8" y="120">N/C</text>
<text x="75.8" y="122.9">N/C</text>
<text x="75.8" y="125.7">N/C</text>
<text x="85.7" y="122.9">GND</text>
<text x="85.7" y="120">L_AMP</text>
<text x="148.1" y="120">GND</text>
<text x="148.1" y="122.9">R_AMP</text>
<text x="16.3" y="128.6">CRG_BUTTON 10</text>
<text x="16.3" y="131.4">N/C</text>
<text x="75.8" y="128.6">N/C</text>
<text x="75.8" y="131.4">N/C</text>
<text x="16.3" y="134.2">GND</text>
<text x="16.3" y="137">N/C</text>
<text x="75.8" y="134.2">N/C</text>
<text x="75.8" y="137">N/C</text>
<text x="16.3" y="139.9">GND</text>
<text x="16.3" y="142.7">5V</text>
<text x="75.8" y="139.9">GND</text>
<text x="75.8" y="142.7">3V3</text>
</g>
</svg>
